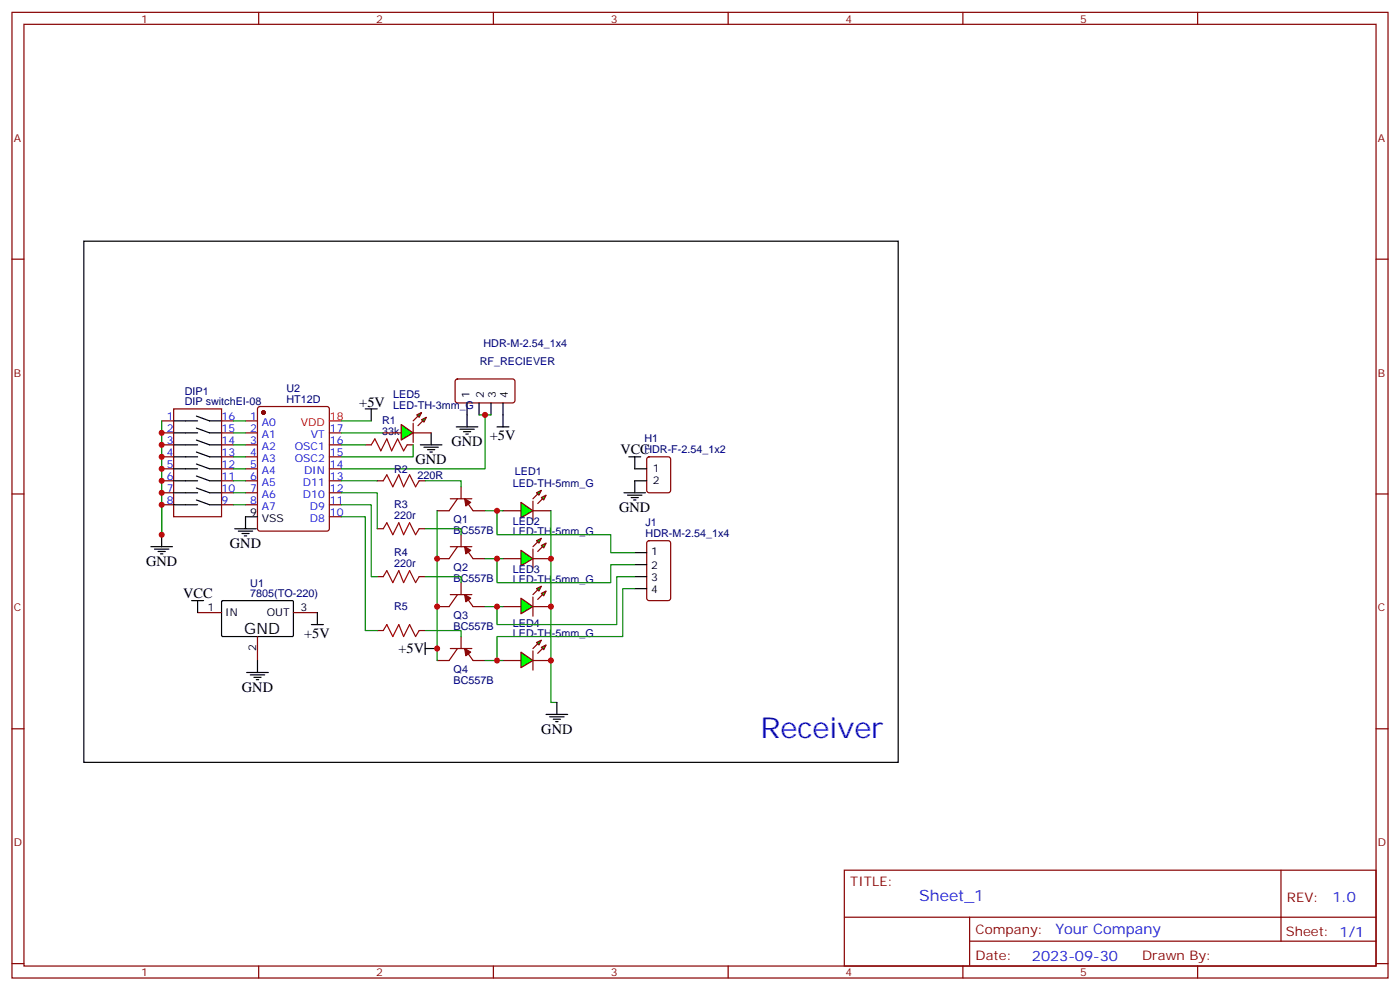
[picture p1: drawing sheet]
<svg xmlns="http://www.w3.org/2000/svg" width="412mm" height="292mm" viewBox="0 0 412 292" stroke-linecap="round" stroke-linejoin="round" font-family="sans-serif">
<g fill="none" stroke="#870000" stroke-width=".35">
<path d="M3.5 3.6h405.4v284.4h-405.4zM7.1 7.2h398.2v277.2h-398.2zM76.2 3.6v3.6M145.3 3.6v3.6M214.5 3.6v3.6M283.6 3.6v3.6M352.8 3.6v3.6M3.5 76.3h3.6M405.3 76.3h3.6M47.6 138h3.6M47.6 127.5h3.6M47.6 131h3.6"/>
<path d="M47.6 134.5h3.6M47.6 123.9h3.6M51.2 120.4h14.1v31.8h-14.1zM65.3 138h3.5M65.3 127.5h3.5M65.3 131h3.5M65.3 134.5h3.5M65.3 123.9h3.5M3.5 145.5h3.6M47.6 141.6h3.6M47.6 145.1h3.6M47.6 148.6h3.6"/>
<path d="M65.3 141.6h3.5M65.3 145.1h3.5M65.3 148.6h3.5M148.2 150.4h5.3M157 150.4h5.3M405.3 145.5h3.6M3.5 214.6h3.6M405.3 214.6h3.6M248.7 256.2h156.6v28.2h-156.6zM377.3 256.2v20.9M248.7 270.1h156.5M285.6 277.1h119.6"/>
<path d="M285.6 270.1v14.1M3.5 283.7h3.6M76.2 284.4v3.6M145.3 284.4v3.6M214.5 284.4v3.6M283.6 284.4v3.6M352.8 284.4v3.6M405.3 283.7h3.6"/>
</g>
<g fill="none" stroke="#000" stroke-width=".35">
<path d="M51.2 123.9h7M51.2 127.5h7M51.2 131h7M51.2 134.5h7M51.2 138h7M57.9 122.5l3.8 1.4h3.6M57.9 126l3.8 1.5h3.6M57.9 129.6l3.8 1.4h3.6M57.9 133.1l3.8 1.4h3.6M57.9 136.6l3.8 1.4h3.6M51.2 141.6h7M51.2 145.1h7"/>
<path d="M51.2 148.6h7M57.9 140.2l3.8 1.4h3.6M57.9 143.7l3.8 1.4h3.6M57.9 147.2l3.8 1.4h3.6"/>
</g>
<g fill="#0f0" stroke="#870000" stroke-width=".35">
<path d="M159.5 146.5l1.4-.7-.7 1.4z"/>
<path d="M158 145.1l1.5-.7-.8 1.4z"/>
</g>
<g fill="#870000" stroke="#870000" stroke-width=".35">
<path d="M159.8 146.9l-1.4 1.4z"/>
<path d="M157 146.9l1.4-1.4z"/>
</g>
<path d="M157 147.6v5.6z" fill="#f00" stroke="#870000" stroke-width=".35"/>
<path d="M153.5 147.9l3.5 2.5-3.5 2.1z" fill="#0f0" stroke="#870000" stroke-width=".35"/>
<path d="M148.2 164.5h5.3M157 164.5h5.3" fill="none" stroke="#870000" stroke-width=".35"/>
<g fill="#0f0" stroke="#870000" stroke-width=".35">
<path d="M159.5 160.6l1.4-.7-.7 1.4z"/>
<path d="M158 159.2l1.5-.7-.8 1.4z"/>
</g>
<g fill="#870000" stroke="#870000" stroke-width=".35">
<path d="M158.4 162.4l1.4-1.4z"/>
<path d="M157 161l1.4-1.4z"/>
</g>
<path d="M157 161.7v5.6z" fill="#f00" stroke="#870000" stroke-width=".35"/>
<path d="M153.5 162l3.5 2.5-3.5 2.1z" fill="#0f0" stroke="#870000" stroke-width=".35"/>
<path d="M148.2 178.6h5.3M157 178.6h5.3" fill="none" stroke="#870000" stroke-width=".35"/>
<g fill="#0f0" stroke="#870000" stroke-width=".35">
<path d="M159.5 174.7l1.4-.7-.7 1.4z"/>
<path d="M158 173.3l1.5-.7-.8 1.4z"/>
</g>
<g fill="#870000" stroke="#870000" stroke-width=".35">
<path d="M158.4 176.5l1.4-1.4z"/>
<path d="M157 175.1l1.4-1.4z"/>
</g>
<path d="M157 175.8v5.6z" fill="#f00" stroke="#870000" stroke-width=".35"/>
<path d="M153.5 176.1l3.5 2.5-3.5 2.1z" fill="#0f0" stroke="#870000" stroke-width=".35"/>
<path d="M148.2 194.5h5.3M157 194.5h5.3" fill="none" stroke="#870000" stroke-width=".35"/>
<g fill="#0f0" stroke="#870000" stroke-width=".35">
<path d="M159.5 190.6l1.4-.7-.7 1.4z"/>
<path d="M158 189.2l1.5-.7-.8 1.4z"/>
</g>
<g fill="#870000" stroke="#870000" stroke-width=".35">
<path d="M158.4 192.4l1.4-1.4z"/>
<path d="M157 191l1.4-1.5z"/>
</g>
<path d="M157 191.7v5.6z" fill="#f00" stroke="#870000" stroke-width=".35"/>
<path d="M153.5 192l3.5 2.5-3.5 2.1z" fill="#0f0" stroke="#870000" stroke-width=".35"/>
<g fill="none" stroke="#000" stroke-width=".35">
<path d="M137.6 118.6v7.1M141.1 118.6v3.6M144.6 118.6v3.6M148.2 118.6v7.1M107.6 120.4h3.5M109.4 120.4v3.5M123.8 131h6.4M124.9 131.7h4.2M125.9 132.4h2.2M126.6 133.1h.8M127 127.5v3.5M134.4 125.7h6.4"/>
<path d="M135.5 126.4h4.2M136.5 127.1h2.1M137.2 127.8h.7M146.4 125.7h3.5M185.2 134.5h3.5M187 134.5v3.5h3.5M47.6 157.4v3.6M69.1 155.7h6.4M70.2 156.4h4.2M71.3 157.1h2.1M72 157.8h.7M75.8 152.2h-3.5v3.5"/>
<path d="M183.8 145.1h6.3M184.9 145.8h4.2M185.9 146.5h2.1M186.6 147.2h.7M190.5 141.6h-3.5v3.5M44.4 161h6.4M45.5 161.7h4.2M46.6 162.4h2.1M47.3 163.1h.7M56.4 176.8h3.6M58.2 176.8v3.6M65.3 177l.3-.2 20.7 .1 .1 .3v10.1l-.3 .1h-20.7l-.1-.3z"/>
<path d="M187 162.7h3.5M187 166.3h3.5M187 169.8h3.5M187 173.3h3.5M72.7 198h6.3M73.7 198.7h4.3M74.8 199.4h2.1M75.8 194.5v3.5M91.7 183.9h3.5M93.5 180.4v3.5M125.2 191h3.6M125.2 189.2v3.5"/>
<path d="M75.5 200.1h.7M160.9 210.4h6.3M161.9 211.1h4.3M163 211.8h2.1M163.7 212.5h.7M164 206.8v3.6"/>
</g>
<g fill="none" stroke="#870000" stroke-width=".35">
<path d="M76.1 119.9l.5-.2h19.7l.7 .4v35.6l-.4 .6-20 .1-.7-.5-.1-35.5zM134.3 111.8l.5-.2h16.5l.4 .7-.1 5.9-.6 .4h-16.5l-.4-.7v-5.6zM72.3 123.9h3.5M72.3 127.5h3.5M72.3 131h3.5M72.3 134.5h3.5M72.3 138h3.5M97 127.5h3.5M97 131h3.5M97 134.5h3.5M97 138h3.5M107.6 131h1.8"/>
<path d="M119.9 131h1.8M190.7 134.7l.5-.2h5.6l.7 .4 .1 9.5-.5 .6-5.9 .1-.6-.5-.1-9.4zM72.3 141.6h3.5M72.3 145.1h3.5M72.3 148.6h3.5M97 141.6h3.5M97 145.1h3.5M97 148.6h3.5M97 152.2h3.5M111.1 141.6h1.8M111.1 155.7h1.8M123.5 141.6h1.7"/>
<path d="M123.5 155.7h1.7M132.6 146.9h6.4M134.8 146.9l-2.5 3.5h-3.5M135.8 143.3v3.6M135.8 157.4v3.6M137.6 147.9l1.7 2.5h3.6M190.7 159.4l.5-.2h5.6l.7 .4 .1 16.5-.5 .7h-5.9l-.6-.4-.1-16.5zM111.1 169.8h1.8M123.5 169.8h1.7M132.6 161h6.4M132.6 175.1h6.4M134.8 161l-2.5 3.5h-3.5"/>
<path d="M134.8 175.1l-2.5 3.5h-3.5M135.8 171.6v3.5M137.6 162l1.7 2.5h3.6M137.6 176.1l1.7 2.5h3.6M58.2 180.4h7.1M75.8 187.4v7.1M86.4 180.4h7.1M111.1 185.7h1.8M123.5 185.7h1.7M132.6 191h6.4M134.8 191l-2.5 3.5h-3.5M135.8 187.4v3.6"/>
<path d="M137.6 192l1.7 2.5h3.6"/>
</g>
<g fill="#870000" stroke="#870000" stroke-width=".35">
<path d="M136.9 146.9l1.7 1-1.4 1.1z"/>
<path d="M136.9 161l1.7 1-1.4 1.1z"/>
<path d="M136.9 175.1l1.7 1-1.4 1.1z"/>
<path d="M136.9 191l1.7 1-1.4 1.1z"/>
<circle cx="77.6" cy="121.5" r=".53"/>
</g>
<path d="M97 123.9h3.5" fill="none" stroke="#f00" stroke-width=".35"/>
<g fill="none" stroke="#008700" stroke-width=".35">
<path d="M47.6 123.9v33.5M68.8 138h3.5M68.8 134.5h3.5M68.8 131h3.5M68.8 127.5h3.5M68.8 123.9h3.5M100.5 131h7.1M100.5 127.5h12.4M100.5 123.9h8.9M121.7 131v3.5h-21.2M141.1 122.2h3.5M142.9 122.2v15.8h-42.4"/>
<path d="M68.8 148.6h3.5M68.8 145.1h3.5M68.8 141.6h3.5M100.5 145.1h10.6v10.6M100.5 148.6h8.9v21.2h1.7M100.5 152.2h7.1v33.5h3.5M100.5 141.6h10.6M125.2 141.6h10.6v1.7M125.2 155.7h10.6v1.7M128.8 150.4v44.1M142.9 150.4h5.3M146.4 150.4v7h33.5v5.3h7.1"/>
<path d="M162.3 150.4v56.4h1.7M125.2 169.8h10.6v1.8M142.9 164.5h5.3M142.9 178.6h5.3M146.4 164.5v7.1h33.5v-5.3h7.1M187 169.8h-5.3v14.1h-35.3v-5.3M187 173.3h-3.6v14.1h-37v7.1M125.2 185.7h10.6v1.7M142.9 194.5h5.3"/>
</g>
<path d="M109.4 131l1-1.8 1.8 3.6 1.7-3.6 1.5 3.6 1.7-3.6 1.8 3.6 1-1.8M112.9 141.6l1-1.8 1.8 3.5 1.8-3.5 1.4 3.5 1.7-3.5 1.8 3.5 1.1-1.7M112.9 155.7l1-1.8 1.8 3.5 1.8-3.5 1.4 3.5 1.7-3.5 1.8 3.5 1.1-1.7M112.9 169.8l1-1.8 1.8 3.6 1.8-3.6 1.4 3.6 1.7-3.6 1.8 3.6 1.1-1.8M112.9 185.7l1-1.8 1.8 3.5 1.8-3.5 1.4 3.5 1.7-3.5 1.8 3.5 1.1-1.7" fill="none" stroke="#a10000" stroke-width=".35"/>
<path d="M118.2 125l3.5 2.5-3.5 2.1z" fill="#0f0" stroke="#870000" stroke-width=".35"/>
<path d="M121.7 124.6v5.7z" fill="#f00" stroke="#870000" stroke-width=".35"/>
<g fill="#870000" stroke="#870000" stroke-width=".35">
<path d="M123.1 122.5l-1.4 1.4z"/>
<path d="M123.1 125.3l1.4-1.4z"/>
</g>
<g fill="#0f0" stroke="#870000" stroke-width=".35">
<path d="M122.8 122.2l1.4-.7-.7 1.4z"/>
<path d="M124.2 123.6l1.4-.7-.7 1.4z"/>
</g>
<path d="M112.9 127.5h5.3M121.7 127.5h5.3" fill="none" stroke="#870000" stroke-width=".35"/>
<path d="M24.7 71h239.9v153.5h-239.9z" fill="none" stroke="#000" stroke-width=".35"/>
<g fill="#c00">
<circle cx="47.6" cy="138" r=".88"/>
<circle cx="47.6" cy="141.6" r=".88"/>
<circle cx="47.6" cy="145.1" r=".88"/>
<circle cx="47.6" cy="127.5" r=".88"/>
<circle cx="47.6" cy="131" r=".88"/>
<circle cx="47.6" cy="134.5" r=".88"/>
<circle cx="47.6" cy="148.6" r=".88"/>
<circle cx="47.6" cy="157.4" r=".88"/>
<circle cx="162.3" cy="164.5" r=".88"/>
<circle cx="162.3" cy="178.6" r=".88"/>
<circle cx="162.3" cy="194.5" r=".88"/>
<circle cx="128.8" cy="191" r=".88"/>
<circle cx="142.9" cy="122.2" r=".88"/>
<circle cx="146.4" cy="194.5" r=".88"/>
<circle cx="146.4" cy="178.6" r=".88"/>
<circle cx="146.4" cy="164.5" r=".88"/>
<circle cx="146.4" cy="150.4" r=".88"/>
<circle cx="128.8" cy="178.6" r=".88"/>
<circle cx="128.8" cy="164.5" r=".88"/>
</g>
<text font-size="8.5" fill="#00f" x="224" y="217.4">Receiver</text>
<text font-size="4.6" x="72" y="186.7">GND</text>
<text font-size="4.6" fill="#00f" x="270.8" y="265.3">Sheet_1</text>
<g font-size="4.2">
<text x="105.8" y="119.7">+5V</text>
<text x="133" y="131.3">GND</text>
<text x="144.3" y="129.6">+5V</text>
<text x="122.4" y="136.6">GND</text>
<text x="182.7" y="133.8">VCC</text>
<text x="182.4" y="150.7">GND</text>
<text x="67.7" y="161.3">GND</text>
<text x="43" y="166.6">GND</text>
<text x="54" y="176.1">VCC</text>
<text x="89.6" y="187.9">+5V</text>
<text x="117.4" y="192.4">+5V</text>
<text x="71.3" y="203.7">GND</text>
<text x="159.5" y="216">GND</text>
</g>
<g font-size="4.2" fill="#00f">
<text x="392.5" y="265.5">1.0</text>
<text x="310.9" y="275">Your Company</text>
<text x="304" y="282.9">2023-09-30</text>
</g>
<g font-size="3.9" fill="#800">
<text x="250.5" y="260.8">TITLE:</text>
<text x="379.1" y="265.5">REV:</text>
<text x="287.4" y="275">Company:</text>
<text x="378.7" y="275.6">Sheet: 1/1</text>
<text x="287.4" y="282.7">Date:</text>
<text x="336.4" y="282.8">Drawn By:</text>
</g>
<g font-size="3.2" fill="#800">
<text x="41.6" y="6.6">1</text>
<text x="110.8" y="6.6">2</text>
<text x="179.9" y="6.6">3</text>
<text x="249.1" y="6.6">4</text>
<text x="318.2" y="6.6">5</text>
<text x="4.1" y="41.7">A</text>
<text x="405.9" y="41.7">A</text>
<text x="4.1" y="110.9">B</text>
<text x="405.9" y="110.9">B</text>
<text x="4.1" y="180">C</text>
<text x="405.9" y="180">C</text>
<text x="4.1" y="249.2">D</text>
<text x="405.9" y="249.2">D</text>
<text x="41.6" y="287.4">1</text>
<text x="110.8" y="287.4">2</text>
<text x="179.9" y="287.4">3</text>
<text x="249.1" y="287.4">4</text>
<text x="318.2" y="287.4">5</text>
</g>
<g font-size="3.2" fill="#000080">
<text x="141.3" y="107.6">RF_RECIEVER</text>
<text x="142.4" y="102.1">HDR-M-2.54_1x4</text>
<text x="54.4" y="119.3">DIP switchEI-08</text>
<text x="54.4" y="116.4">DIP1</text>
<text x="84.4" y="118.6">HT12D</text>
<text x="84.4" y="115.5">U2</text>
<text x="115.8" y="117.2">LED5</text>
<text x="112.5" y="125">R1</text>
<text x="115.8" y="120.4">LED-TH-3mm_G</text>
<text x="112.5" y="128.2">33k</text>
<text x="189.8" y="130.3">H1</text>
<text x="189.8" y="133.5">HDR-F-2.54_1x2</text>
<text x="116.1" y="139.2">R2</text>
<text x="123" y="141">220R</text>
<text x="151.1" y="143.3">LED-TH-5mm_G</text>
<text x="151.7" y="139.8">LED1</text>
<text x="116.1" y="149.7">R3</text>
<text x="116.1" y="152.9">220r</text>
<text x="133.6" y="154.1">Q1</text>
<text x="151.1" y="154.5">LED2</text>
<text x="190.2" y="155">J1</text>
<text x="133.6" y="157.3">BC557B</text>
<text x="151.1" y="157.4">LED-TH-5mm_G</text>
<text x="190.2" y="158.2">HDR-M-2.54_1x4</text>
<text x="116.1" y="167">220r</text>
<text x="116.1" y="163.8">R4</text>
<text x="73.7" y="172.7">U1</text>
<text x="133.6" y="171.5">BC557B</text>
<text x="133.6" y="168.2">Q2</text>
<text x="151.1" y="171.6">LED-TH-5mm_G</text>
<text x="151.1" y="168.6">LED3</text>
<text x="73.7" y="175.7">7805(TO-220)</text>
<text x="116.1" y="179.7">R5</text>
<text x="133.6" y="185.6">BC557B</text>
<text x="133.6" y="182.3">Q3</text>
<text x="151.1" y="184.5">LED4</text>
<text x="151.1" y="187.4">LED-TH-5mm_G</text>
<text x="133.6" y="201.4">BC557B</text>
<text x="133.6" y="198.2">Q4</text>
</g>
<g font-size="3.2">
<text x="138.3" y="117.3" transform="rotate(-90 138.3 117.3)">1</text>
<text x="142.5" y="117.3" transform="rotate(-90 142.5 117.3)">2</text>
<text x="146" y="117.3" transform="rotate(-90 146 117.3)">3</text>
<text x="149.6" y="117.3" transform="rotate(-90 149.6 117.3)">4</text>
<text x="192.3" y="139.1">1</text>
<text x="192.3" y="142.6">2</text>
<text x="73.7" y="151.8">9</text>
<text x="77.2" y="153.6">VSS</text>
<text x="191.8" y="163.4">1</text>
<text x="191.8" y="167.7">2</text>
<text x="191.8" y="171.2">3</text>
<text x="191.8" y="174.7">4</text>
<text x="61.1" y="180">1</text>
<text x="66.3" y="181.4">IN</text>
<text x="78.6" y="181.4">OUT</text>
<text x="88.5" y="180">3</text>
<text x="75.5" y="191.6" transform="rotate(-90 75.5 191.6)">2</text>
</g>
<g font-size="3.2" fill="#00f">
<text x="49.1" y="123.6">1</text>
<text x="65.3" y="123.6">16</text>
<text x="73.7" y="123.6">1</text>
<text x="77.2" y="125.3">A0</text>
<text x="49.1" y="127.1">2</text>
<text x="49.1" y="130.6">3</text>
<text x="65.3" y="130.6">14</text>
<text x="65.3" y="127.1">15</text>
<text x="73.7" y="127.1">2</text>
<text x="73.7" y="130.6">3</text>
<text x="77.2" y="128.9">A1</text>
<text x="91.6" y="128.9">VT</text>
<text x="97.2" y="130.6">16</text>
<text x="97.2" y="127.1">17</text>
<text x="49.1" y="137.7">5</text>
<text x="49.1" y="134.2">4</text>
<text x="65.3" y="137.7">12</text>
<text x="65.3" y="134.2">13</text>
<text x="73.7" y="134.2">4</text>
<text x="73.7" y="137.7">5</text>
<text x="77.2" y="132.4">A2</text>
<text x="77.2" y="135.9">A3</text>
<text x="86.8" y="135.9">OSC2</text>
<text x="86.8" y="132.4">OSC1</text>
<text x="97.2" y="137.7">14</text>
<text x="97.2" y="134.2">15</text>
<text x="49.1" y="141.2">6</text>
<text x="65.3" y="141.2">11</text>
<text x="73.7" y="141.2">6</text>
<text x="77.2" y="139.5">A4</text>
<text x="77.2" y="143">A5</text>
<text x="89.2" y="143">D11</text>
<text x="89.6" y="139.5">DIN</text>
<text x="97.2" y="141.2">13</text>
<text x="49.1" y="144.7">7</text>
<text x="49.1" y="148.3">8</text>
<text x="65.3" y="148.3">9</text>
<text x="65.3" y="144.7">10</text>
<text x="73.7" y="144.7">7</text>
<text x="73.7" y="148.3">8</text>
<text x="77.2" y="146.5">A6</text>
<text x="89.2" y="146.5">D10</text>
<text x="97.2" y="148.3">11</text>
<text x="97.2" y="144.7">12</text>
<text x="77.2" y="150">A7</text>
<text x="91.2" y="153.6">D8</text>
<text x="91.2" y="150">D9</text>
<text x="97.2" y="151.8">10</text>
</g>
<g font-size="3.2" fill="#f00">
<text x="88.6" y="125.3">VDD</text>
<text x="97.2" y="123.6">18</text>
</g>
</svg>
